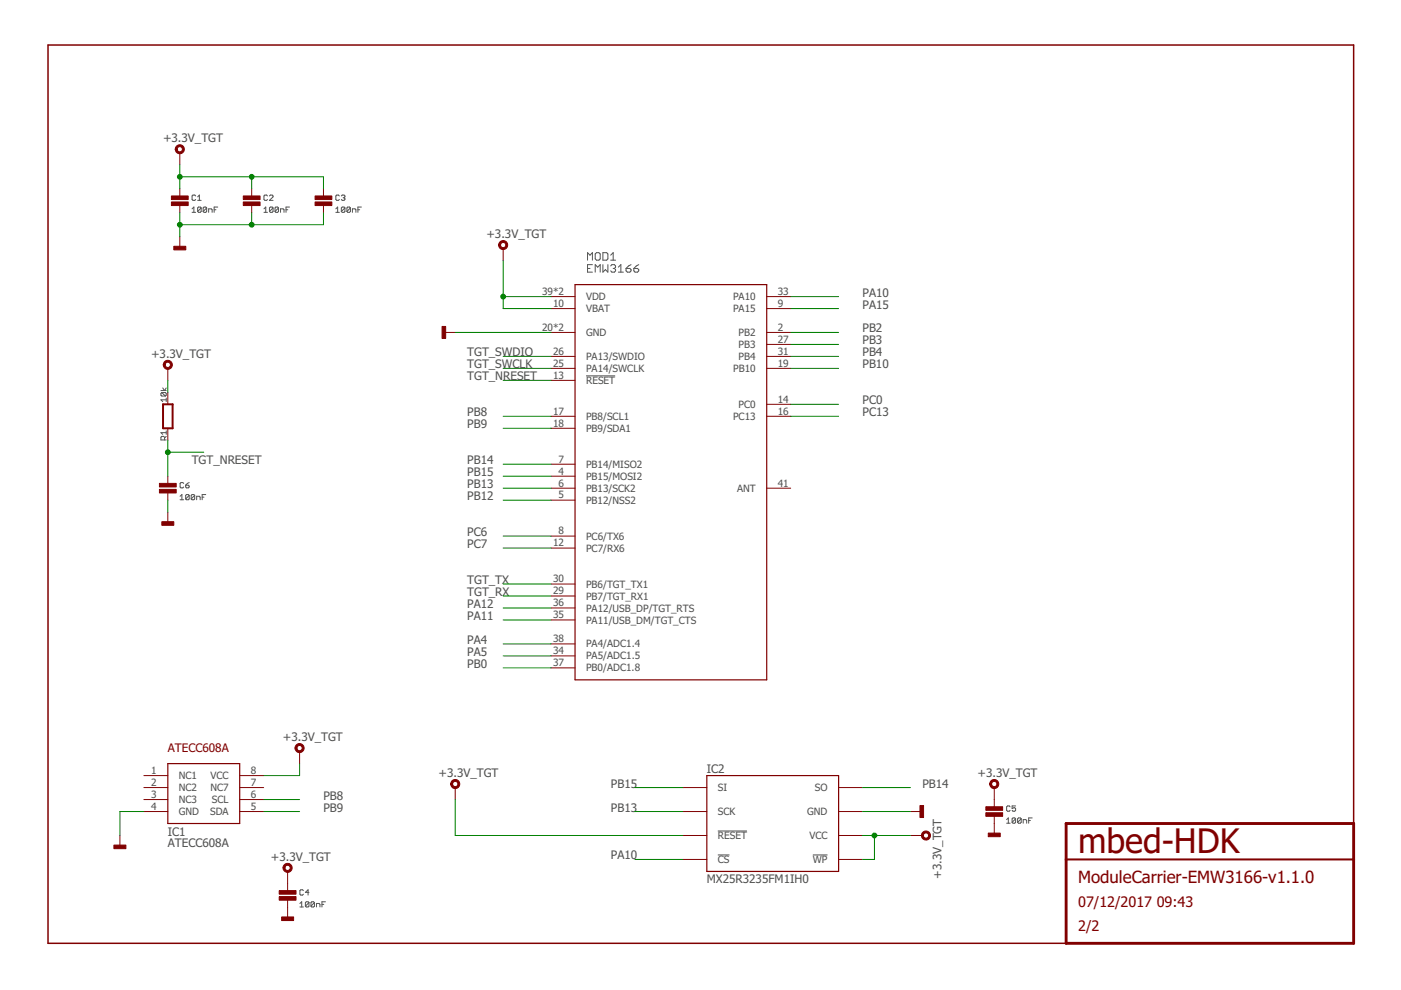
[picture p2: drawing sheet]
<svg xmlns="http://www.w3.org/2000/svg" width="297mm" height="210mm" viewBox="0 0 297 210" stroke-linecap="round" stroke-linejoin="round" font-family="sans-serif">
<g fill="none" stroke="#505050" stroke-width=".21">
<path d="M40.7 44.3l.4-.4v1.1M40.7 45h.8M41.5 41.6l-.2-.2h-.4l-.2 .2v.7l.2 .2h.4l.2-.2M41.9 42.5h.8M41.9 41.7l.4-.3v1.1M42.7 44.1v.7l-.2 .2h-.4l-.2-.2M42.7 44.1l-.2-.2h-.4l-.2 .2v.7M42.7 44.1l-.8 .7M43.8 44.1v.7l-.2 .2h-.3l-.2-.2M43.8 44.1l-.2-.2h-.3l-.2 .2v.7M43.8 44.1l-.7 .7M44.2 45v-.7h.6l.2 .2v.5"/>
<path d="M45.4 44.5h.4M46.2 43.9h-.8v1.1M56 45h.7M56 44.3l.3-.4v1.1M56.7 41.6l-.2-.2h-.3l-.2 .2v.7l.2 .2h.3l.2-.2M57.1 41.6l.2-.2h.4l.2 .2v.1l-.8 .8h.8M57.9 44.1v.7l-.2 .2h-.4l-.2-.2M57.9 44.1l-.2-.2h-.4l-.2 .2v.7M57.9 44.1l-.8 .7M59.1 44.1v.7l-.2 .2h-.4l-.2-.2M59.1 44.1l-.2-.2h-.4l-.2 .2v.7M59.1 44.1l-.8 .7"/>
<path d="M59.5 45v-.7h.5l.2 .2v.5M60.6 44.5h.4M61.4 43.9h-.8v1.1M71.2 45h.7M71.2 44.3l.4-.4v1.1M71.9 41.6l-.1-.2h-.4l-.2 .2v.7l.2 .2h.4l.1-.2M72.4 41.6l.2-.2h.3l.2 .2-.2 .3M72.7 41.9h.2M72.9 41.9l.2 .2-.2 .4h-.3l-.2-.2M73.1 44.1v.7l-.2 .2h-.3l-.2-.2M73.1 44.1l-.2-.2h-.3l-.2 .2v.7M73.1 44.1l-.7 .7"/>
<path d="M74.3 44.1v.7l-.2 .2h-.4l-.1-.2M74.3 44.1l-.2-.2h-.4l-.1 .2v.7M74.3 44.1l-.7 .7M74.7 45v-.7h.6l.2 .2v.5M75.9 44.5h.4M76.6 43.9h-.7v1.1M124.6 55.2v-1.6l.5 .5 .5-.5v1.6M124.6 56.9h.5M125.6 56.1h-1v1.6h1M126.2 57.7v-1.6l.5 .5 .6-.5v1.6M126.5 53.6h.5l.3 .2v1.1l-.3 .3h-.5l-.3-.3v-1.1zM127.8 53.6h.8l.3 .2v1.1l-.3 .3h-.8z"/>
<path d="M127.8 56.1v1.6l.6-.5 .5 .5v-1.6M129.5 56.4l.2-.3h.6l.2 .3v.2l-.2 .3M129.5 55.2h1M129.5 54.1l.5-.5v1.6M130 56.9h.3M130.3 56.9l.2 .3v.2l-.2 .3h-.6l-.2-.3M131.1 57.7h1.1M131.1 56.6l.5-.5v1.6M132.7 56.9h.8l.3 .3v.2l-.3 .3h-.5l-.3-.3zM133.8 56.1l-1.1 .8M134.4 56.9h.8l.2 .3v.2l-.2 .3h-.6l-.2-.3zM135.4 56.1l-1 .8"/>
<path d="M124.2 79.7h6.2M34.1 82.8h1.1M34.3 83.2h.8l.1 .2v.4l-.1 .2M34.3 83.2l-.2 .2v.4l.2 .2h.8M34.3 83.2l.8 .8M34.5 82.3l.4 .5 .3-.5M34.9 93.3v-.6l-.2-.2h-.4l-.2 .2v.6h1.1M35.2 84.8h-1.1l.4 .4M35.2 84.4v.8M35.2 91.4v.7M35.2 92.5l-.3 .4M35.2 91.7h-1.1l.4 .4"/>
<path d="M38.2 105.2l.4-.3v1.1M38.2 106h.7M38.9 102.5l-.1-.2h-.4l-.2 .2v.8l.2 .1h.4l.1-.1M39.4 102.9h.5l.2 .4-.2 .1h-.4l-.1-.1zM40.1 105v.8l-.2 .2h-.4l-.1-.2M40.1 105l-.2-.1h-.4l-.1 .1v.8M40.1 105l-.7 .8M40.1 102.3l-.7 .6M41.3 105v.8l-.2 .2-.6-.2M41.3 105l-.2-.1-.6 .1v.8M41.3 105l-.8 .8M41.7 106v-.8h.5l.2 .2v.6"/>
<path d="M42.9 105.4h.3M43.6 104.9h-.7v1.1M152.2 176.2h6.2M213.4 173.8l.4-.4v1.1M213.4 174.5h.8M214.2 171.1l-.2-.2h-.4l-.2 .2v.7l.2 .2h.4l.2-.2M215.3 173.6v.7l-.2 .2h-.3l-.2-.2M215.3 170.9h-.7v.5l.4-.1 .3 .1v.4l-.2 .2h-.3l-.2-.2M215.3 173.6l-.2-.2h-.3l-.2 .2v.7M215.3 173.6l-.7 .7M216.5 173.6v.7l-.2 .2h-.4l-.1-.2M216.5 173.6l-.2-.2h-.4l-.1 .2v.7"/>
<path d="M216.5 173.6l-.7 .7M216.9 174.5v-.7h.6l.2 .2v.5M218.1 174h.4M218.8 173.4h-.7v1.1M63.6 191.6l.4-.4v1.1M63.6 192.3h.7M64.3 188.8l-.1-.1h-.4l-.2 .1v.8l.2 .2h.4l.1-.2M65.5 191.4v.7l-.2 .2h-.4l-.2-.2M65.5 191.4l-.2-.2h-.4l-.2 .2v.7M65.5 191.4l-.8 .7M65.5 189.2h-.8l.6-.5v1.1M66.7 191.4v.7l-.2 .2h-.4l-.2-.2"/>
<path d="M66.7 191.4l-.2-.2h-.4l-.2 .2v.7M66.7 191.4l-.8 .7M67.1 192.3v-.7h.5l.2 .1v.6M68.3 191.7h.3M69 191.2h-.7v1.1M152.2 181.3h2.5M172.3 181.3h3.2"/>
</g>
<path d="M287 174.6v-165.1h-276.8v190.5h215.8" fill="none" stroke="#800000" stroke-width=".32"/>
<path d="M226 174.6h61v25.4h-61z" fill="none" stroke="#800000" stroke-width=".61"/>
<path d="M34.6 85.7h2v5.1h-2zM226 182.2h61" fill="none" stroke="#800000" stroke-width=".42"/>
<g fill="none" stroke="#800000" stroke-width=".21">
<path d="M38.1 32.4v2.5M38.1 40v1.6M38.1 43.6v1.5M38.1 50.2v2.5M53.4 40v1.6M53.4 43.6v1.5M68.6 40v1.6M68.6 43.6v1.5M106.7 52.7v2.6M35.6 78.1v2.5M94 70.5h2.5M116.8 70.5h5.1"/>
<path d="M116.8 65.4h5.1M116.8 78.1h5.1M116.8 75.6h5.1M116.8 62.9h5.1M162.6 70.5h5M162.6 65.4h5M162.6 78.1h5M162.6 75.6h5M162.6 73h5M162.6 62.9h5M35.6 83.2v2.5M35.6 90.8v2.5"/>
<path d="M116.8 98.4h5.1M116.8 80.6h5.1M116.8 88.3h5.1M116.8 90.8h5.1M162.6 85.7h5M162.6 88.3h5M35.6 101v1.5M35.6 104.5v1.5M35.6 108.6v2.5M116.8 101h5.1M116.8 106h5.1M116.8 103.5h5.1"/>
<path d="M116.8 113.7h5.1M116.8 116.2h5.1M162.6 103.5h5M116.8 126.4h5.1M116.8 123.8h5.1M116.8 139.1h5.1M116.8 131.4h5.1M116.8 128.9h5.1M116.8 136.5h5.1M63.5 159.4v2.5M116.8 141.6h5.1M25.4 177.1v2.6"/>
<path d="M30.5 164.4h5.1M30.5 172.1h5.1M30.5 169.5h5.1M30.5 167h5.1M50.8 164.4h5.1M50.8 172.1h5.1M50.8 169.5h5.1M50.8 167h5.1M96.5 167v2.5M144.8 172.1h5.1M144.8 167h5.1M144.8 177.1h5.1"/>
<path d="M177.8 172.1h5.1M177.8 167h5.1M177.8 177.1h5.1M193 172.1h2.6M193 177.1h2.6M210.8 167v4M210.8 173.1v4M61 184.8v4M61 190.9v4M144.8 182.2h5.1M177.8 182.2h5.1"/>
</g>
<path d="M121.9 60.3h40.7v83.8h-40.7zM35.6 161.9h15.2v12.7h-15.2zM149.9 164.4h27.9v20.4h-27.9z" fill="none" stroke="#800000" stroke-width=".25"/>
<g fill="#800000" stroke="#800000" stroke-width=".21">
<path d="M93.7 69.2h.8v2.6h-.8z"/>
<path d="M36.3 41.6h3.6v.7h-3.6z"/>
<path d="M36.3 42.8h3.6v.8h-3.6z"/>
<path d="M51.6 41.6h3.5v.7h-3.5z"/>
<path d="M51.6 42.8h3.5v.8h-3.5z"/>
<path d="M36.9 52.2h2.5v.8h-2.5z"/>
<path d="M66.8 41.6h3.6v.7h-3.6z"/>
<path d="M66.8 42.8h3.6v.8h-3.6z"/>
<path d="M24.2 179.2h2.5v.7h-2.5z"/>
<path d="M59.2 188.8h3.6v.8h-3.6z"/>
<path d="M59.2 190.1h3.6v.8h-3.6z"/>
<path d="M59.7 194.4h2.6v.8h-2.6z"/>
<path d="M195.1 170.8h.7v2.5h-.7z"/>
<path d="M209 171h3.6v.8h-3.6z"/>
<path d="M209 172.3h3.6v.8h-3.6z"/>
<path d="M209.5 176.6h2.6v.8h-2.6z"/>
<path d="M33.8 102.5h3.6v.8h-3.6z"/>
<path d="M33.8 103.8h3.6v.7h-3.6z"/>
<path d="M34.3 110.6h2.6v.8h-2.6z"/>
</g>
<g fill="#800000" stroke="#800000" stroke-width=".21">
<path d="M105.9 51.4a.96 .96 0 0 1 1.6 0 .96 .96 0 0 1-.5 1.5 .96 .96 0 0 1-1.3-.9h.4a.56 .56 0 0 1 .8-.5 .56 .56 0 0 1 .1 .9 .56 .56 0 0 1-.8-.3l-.1-.1h-.4z" fill-rule="evenodd"/>
<path d="M37.4 31.1a.97 .97 0 0 1 1.5 0 .97 .97 0 0 1-.5 1.5 .97 .97 0 0 1-1.3-1h.4a.56 .56 0 0 1 .8-.5 .56 .56 0 0 1 .2 .9 .56 .56 0 0 1-.9-.2l-.1-.2h-.4z" fill-rule="evenodd"/>
<path d="M62.8 158a.97 .97 0 0 1 1.5 .1 .97 .97 0 0 1-.5 1.4 .97 .97 0 0 1-1.3-.9h.4a.56 .56 0 0 1 .8-.5 .56 .56 0 0 1 .2 .9 .56 .56 0 0 1-.9-.2l-.1-.2h-.4z" fill-rule="evenodd"/>
<path d="M60.2 183.4a.97 .97 0 0 1 1.6 .1 .97 .97 0 0 1-.5 1.4 .97 .97 0 0 1-1.3-.9h.4a.56 .56 0 0 1 .8-.5 .56 .56 0 0 1 .2 .9 .56 .56 0 0 1-.9-.2l-.1-.2h-.4z" fill-rule="evenodd"/>
<path d="M195.6 176.6a.96 .96 0 0 1 1.5 0 .96 .96 0 0 1-.5 1.4 .96 .96 0 0 1-1.2-.9h.4a.56 .56 0 0 1 .8-.4 .56 .56 0 0 1 .1 .9 .56 .56 0 0 1-.9-.3v-.2h-.4z" fill-rule="evenodd"/>
<path d="M95.8 165.6a.96 .96 0 0 1 1.5 0 .96 .96 0 0 1-.5 1.5 .96 .96 0 0 1-1.2-.9h.4a.56 .56 0 0 1 .8-.4 .56 .56 0 0 1 .1 .9 .56 .56 0 0 1-.9-.3v-.2h-.4z" fill-rule="evenodd"/>
<path d="M210 165.6a.96 .96 0 0 1 1.6 0 .96 .96 0 0 1-.5 1.5 .96 .96 0 0 1-1.3-.9h.4a.56 .56 0 0 1 .9-.4 .56 .56 0 0 1 .1 .9 .56 .56 0 0 1-.9-.3l-.1-.2h-.4z" fill-rule="evenodd"/>
<path d="M34.8 76.8a.97 .97 0 0 1 1.6 0 .97 .97 0 0 1-.5 1.5 .97 .97 0 0 1-1.3-1h.4a.56 .56 0 0 1 .8-.5 .56 .56 0 0 1 .2 .9 .56 .56 0 0 1-.9-.2l-.1-.2h-.4z" fill-rule="evenodd"/>
</g>
<g fill="none" stroke="#008000" stroke-width=".21">
<path d="M38.1 34.9v5.1M38.1 37.5h30.5v2.5M53.4 37.5v2.5M38.1 45.1v5.1M53.4 45.1v2.5M68.6 45.1v2.5h-30.5M106.7 55.3v10.1h10.1M96.5 70.5h20.3M106.7 62.9h10.1M106.7 78.1h10.1M106.7 75.6h10.1M167.6 70.5h10.2"/>
<path d="M167.6 62.9h10.2M167.6 65.4h10.2M167.6 78.1h10.2M167.6 75.6h10.2M167.6 73h10.2M35.6 80.6v2.6M35.6 93.3v7.7M35.6 95.9h7.6M106.7 88.3h10.1M106.7 90.8h10.1M106.7 98.4h10.1M106.7 80.6h10.1"/>
<path d="M167.6 88.3h10.2M167.6 85.7h10.2M35.6 106v2.6M106.7 101h10.1M106.7 103.5h10.1M106.7 106h10.1M106.7 113.7h10.1M106.7 116.2h10.1M106.7 123.8h10.1M106.7 126.4h10.1M106.7 128.9h10.1M106.7 131.4h10.1"/>
<path d="M106.7 136.5h10.1M106.7 139.1h10.1M106.7 141.6h10.1M30.5 172.1h-5.1v5M55.9 172.1h7.6M55.9 169.5h7.6M63.5 161.9v2.5h-7.6M96.5 169.5v7.6h48.3M134.6 172.1h10.2M134.6 167h10.2M182.9 172.1h10.1M182.9 177.1h10.1"/>
<path d="M182.9 167h10.1M185.4 177.1v5.1h-2.5M134.6 182.2h10.2"/>
</g>
<g fill="#008000" stroke="#008000" stroke-width=".21">
<circle cx="38.1" cy="47.6" r=".51"/>
<circle cx="53.4" cy="47.6" r=".51"/>
<circle cx="106.7" cy="62.9" r=".51"/>
<circle cx="38.1" cy="37.5" r=".51"/>
<circle cx="53.4" cy="37.5" r=".51"/>
<circle cx="185.4" cy="177.1" r=".51"/>
<circle cx="35.6" cy="95.9" r=".51"/>
</g>
<text font-size="7.2" fill="#800000" x="228.6" y="181">mbed-HDK</text>
<text font-size="3.6" fill="#800000" x="228.6" y="187.3">ModuleCarrier-EMW3166-v1.1.0</text>
<g font-size="3.1" fill="#800000">
<text x="228.6" y="192.4">07/12/2017</text>
<text x="228.6" y="197.5">2/2</text>
<text x="245.2" y="192.4">09:43</text>
</g>
<g font-size="2.5" fill="#505050">
<text x="34.6" y="30.1">+3.3V_TGT</text>
<text x="103.1" y="50.4">+3.3V_TGT</text>
<text x="182.9" y="65.4">PA15</text>
<text x="182.9" y="62.9">PA10</text>
<text x="182.9" y="70.5">PB2</text>
<text x="32" y="75.8">+3.3V_TGT</text>
<text x="99.1" y="75.6">TGT_SWDIO</text>
<text x="182.9" y="73">PB3</text>
<text x="182.9" y="75.6">PB4</text>
<text x="99.1" y="78.1">TGT_SWCLK</text>
<text x="99.1" y="80.7">TGT_NRESET</text>
<text x="182.9" y="78.1">PB10</text>
<text x="99.1" y="88.3">PB8</text>
<text x="182.9" y="88.3">PC13</text>
<text x="182.9" y="85.7">PC0</text>
<text x="99.1" y="90.8">PB9</text>
<text x="40.7" y="98.4">TGT_NRESET</text>
<text x="99.1" y="98.4">PB14</text>
<text x="99.1" y="101">PB15</text>
<text x="99.1" y="103.5">PB13</text>
<text x="99.1" y="106">PB12</text>
<text x="99.1" y="113.7">PC6</text>
<text x="99.1" y="116.2">PC7</text>
<text x="99.1" y="123.8">TGT_TX</text>
<text x="99.1" y="126.4">TGT_RX</text>
<text x="99.1" y="128.9">PA12</text>
<text x="99.1" y="131.4">PA11</text>
<text x="99.1" y="136.5">PA4</text>
<text x="99.1" y="139.1">PA5</text>
<text x="99.1" y="141.6">PB0</text>
<text x="60" y="157.1">+3.3V_TGT</text>
<text x="93" y="164.7">+3.3V_TGT</text>
<text x="129.5" y="167">PB15</text>
<text x="149.9" y="163.9">IC2</text>
<text x="195.6" y="167">PB14</text>
<text x="207.2" y="164.7">+3.3V_TGT</text>
<text x="68.6" y="169.5">PB8</text>
<text x="68.6" y="172.1">PB9</text>
<text x="129.5" y="172.1">PB13</text>
<text x="35.6" y="179.7">ATECC608A</text>
<text x="35.6" y="177.1">IC1</text>
<text x="57.4" y="182.5">+3.3V_TGT</text>
<text x="129.5" y="182.2">PA10</text>
<text x="149.9" y="187.3">MX25R3235FM1IH0</text>
<text x="199.6" y="186.3" transform="rotate(-90 199.6 186.3)">+3.3V_TGT</text>
</g>
<text font-size="2.5" fill="#800000" x="35.6" y="159.4">ATECC608A</text>
<g font-size="2.1" fill="#505050">
<text x="114.9" y="62.5">39*2</text>
<text x="117.3" y="65.1">10</text>
<text x="124.3" y="63.6">VDD</text>
<text x="155.4" y="63.6">PA10</text>
<text x="164.9" y="65.1">9</text>
<text x="164.9" y="62.5">33</text>
<text x="114.9" y="70.1">20*2</text>
<text x="124.3" y="66.2">VBAT</text>
<text x="124.3" y="71.3">GND</text>
<text x="155.4" y="66.2">PA15</text>
<text x="156.6" y="71.3">PB2</text>
<text x="164.9" y="70.1">2</text>
<text x="117.3" y="77.8">25</text>
<text x="117.3" y="75.2">26</text>
<text x="124.3" y="76.3">PA13/SWDIO</text>
<text x="156.6" y="73.8">PB3</text>
<text x="156.6" y="76.3">PB4</text>
<text x="164.9" y="77.8">19</text>
<text x="164.9" y="72.7">27</text>
<text x="164.9" y="75.2">31</text>
<text x="117.3" y="80.3">13</text>
<text x="124.3" y="81.4">RESET</text>
<text x="124.3" y="78.9">PA14/SWCLK</text>
<text x="155.4" y="78.9">PB10</text>
<text x="117.3" y="87.9">17</text>
<text x="124.3" y="89">PB8/SCL1</text>
<text x="155.4" y="89">PC13</text>
<text x="156.6" y="86.5">PC0</text>
<text x="164.9" y="85.4">14</text>
<text x="164.9" y="87.9">16</text>
<text x="117.3" y="90.5">18</text>
<text x="124.3" y="91.6">PB9/SDA1</text>
<text x="118.4" y="100.6">4</text>
<text x="118.4" y="98.1">7</text>
<text x="124.3" y="101.7">PB15/MOSI2</text>
<text x="124.3" y="99.2">PB14/MISO2</text>
<text x="118.4" y="105.7">5</text>
<text x="118.4" y="103.2">6</text>
<text x="124.3" y="106.8">PB12/NSS2</text>
<text x="124.3" y="104.3">PB13/SCK2</text>
<text x="156.3" y="104.3">ANT</text>
<text x="164.9" y="103.2">41</text>
<text x="118.4" y="113.3">8</text>
<text x="117.3" y="115.8">12</text>
<text x="124.3" y="114.4">PC6/TX6</text>
<text x="124.3" y="117">PC7/RX6</text>
<text x="117.3" y="123.5">30</text>
<text x="124.3" y="124.6">PB6/TGT_TX1</text>
<text x="117.3" y="126">29</text>
<text x="117.3" y="131.1">35</text>
<text x="117.3" y="128.5">36</text>
<text x="124.3" y="127.1">PB7/TGT_RX1</text>
<text x="124.3" y="129.7">PA12/USB_DP/TGT_RTS</text>
<text x="117.3" y="136.2">38</text>
<text x="124.3" y="132.2">PA11/USB_DM/TGT_CTS</text>
<text x="124.3" y="137.3">PA4/ADC1.4</text>
<text x="117.3" y="138.7">34</text>
<text x="117.3" y="141.2">37</text>
<text x="124.3" y="139.8">PA5/ADC1.5</text>
<text x="124.3" y="142.4">PB0/ADC1.8</text>
<text x="32.1" y="164.1">1</text>
<text x="32.1" y="166.6">2</text>
<text x="37.9" y="165.2">NC1</text>
<text x="37.9" y="167.8">NC2</text>
<text x="44.6" y="167.8">NC7</text>
<text x="44.6" y="165.2">VCC</text>
<text x="53.2" y="164.1">8</text>
<text x="53.2" y="166.6">7</text>
<text x="152.2" y="167.8">SI</text>
<text x="172.8" y="167.8">SO</text>
<text x="32.1" y="171.7">4</text>
<text x="32.1" y="169.2">3</text>
<text x="37.9" y="172.8">GND</text>
<text x="37.9" y="170.3">NC3</text>
<text x="44.5" y="172.8">SDA</text>
<text x="44.9" y="170.3">SCL</text>
<text x="53.2" y="169.2">6</text>
<text x="53.2" y="171.7">5</text>
<text x="152.2" y="172.8">SCK</text>
<text x="171.2" y="172.8">GND</text>
<text x="152.2" y="177.9">RESET</text>
<text x="171.6" y="177.9">VCC</text>
<text x="152.2" y="183">CS</text>
<text x="172.3" y="183">WP</text>
</g>
</svg>
